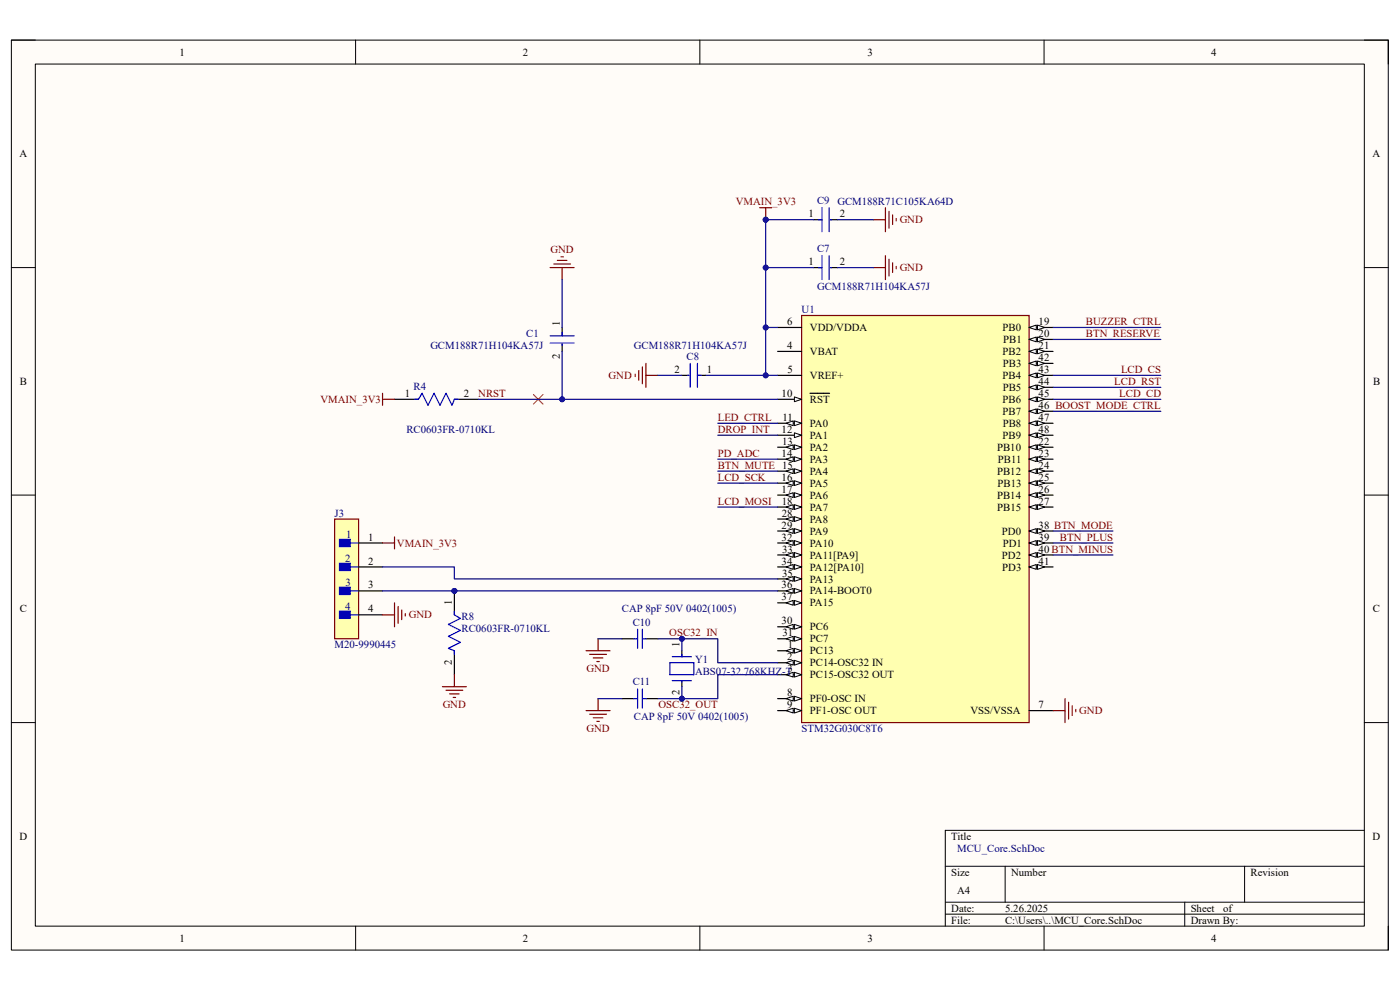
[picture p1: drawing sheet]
<svg xmlns="http://www.w3.org/2000/svg" width="297mm" height="210mm" viewBox="0 0 297 210" stroke-linecap="round" stroke-linejoin="round" font-family="sans-serif">
<path d="M2.4 8.5h292.1v193h-292.1z" fill-rule="evenodd" fill="#fffcf8"/>
<path d="M2.4 8.5h292.1v193h-292.1z" fill="none" stroke="#000" stroke-width=".21"/>
<path d="M7.5 13.6h281.9v182.9h-281.9z" fill-rule="evenodd" fill="#fffcf8"/>
<g fill="none" stroke="#000" stroke-width=".21">
<path d="M2.4 8.5h5.1M7.5 13.6h281.9v182.9h-281.9zM75.4 8.5v5.1M148.5 8.5v5.1M221.5 8.5v5.1M289.4 8.5h5.1v5.1M2.4 56.8h5.1M289.4 56.8h5.1M2.4 105h5.1M289.4 105h5.1M2.4 153.3h5.1M289.4 153.3h5.1"/>
<path d="M289.4 176.1h-88.9v20.4M75.4 196.5v5M148.5 196.5v5M200.5 183.8h88.9M200.5 191.4h88.9M200.5 193.9h88.9M213.2 183.8v7.6M221.5 196.5v5M251.3 191.4v5.1M264 183.8v7.6M294.5 196.5v5"/>
</g>
<path d="M170.1 66.9h48.2v86.4h-48.2z" fill-rule="evenodd" fill="#ffffb0"/>
<path d="M170.1 66.9h48.2v86.4h-48.2z" fill="none" stroke="#800000" stroke-width=".25"/>
<path d="M165 69.5h5.1M165 133h5.1" fill="none" stroke="#000" stroke-width=".25"/>
<path d="M168.5 132.5l1.6 .5-1.6 .5z" fill="#f8fcff"/>
<path d="M168.5 132.5l1.6 .5-1.6 .5z" fill="none" stroke="#000" stroke-width=".21"/>
<path d="M166.8 133l1.5-.5v1z" fill="#f8fcff"/>
<path d="M166.8 133l1.5-.5v1z" fill="none" stroke="#000" stroke-width=".21"/>
<path d="M165 135.5h5.1" fill="none" stroke="#000" stroke-width=".25"/>
<path d="M168.5 135l1.6 .5-1.6 .5z" fill="#f8fcff"/>
<path d="M168.5 135l1.6 .5-1.6 .5z" fill="none" stroke="#000" stroke-width=".21"/>
<path d="M166.8 135.5l1.5-.5v1z" fill="#f8fcff"/>
<path d="M166.8 135.5l1.5-.5v1z" fill="none" stroke="#000" stroke-width=".21"/>
<path d="M165 138h5.1" fill="none" stroke="#000" stroke-width=".25"/>
<path d="M168.5 137.5l1.6 .5-1.6 .6z" fill="#f8fcff"/>
<path d="M168.5 137.5l1.6 .5-1.6 .6z" fill="none" stroke="#000" stroke-width=".21"/>
<path d="M166.8 138l1.5-.5v1.1z" fill="#f8fcff"/>
<path d="M166.8 138l1.5-.5v1.1z" fill="none" stroke="#000" stroke-width=".21"/>
<path d="M165 140.6h5.1" fill="none" stroke="#000" stroke-width=".25"/>
<path d="M168.5 140.1l1.6 .5-1.6 .5z" fill="#f8fcff"/>
<path d="M168.5 140.1l1.6 .5-1.6 .5z" fill="none" stroke="#000" stroke-width=".21"/>
<path d="M166.8 140.6l1.5-.5v1z" fill="#f8fcff"/>
<path d="M166.8 140.6l1.5-.5v1z" fill="none" stroke="#000" stroke-width=".21"/>
<path d="M165 143.1h5.1" fill="none" stroke="#000" stroke-width=".25"/>
<path d="M168.5 142.6l1.6 .5-1.6 .5z" fill="#f8fcff"/>
<path d="M168.5 142.6l1.6 .5-1.6 .5z" fill="none" stroke="#000" stroke-width=".21"/>
<path d="M166.8 143.1l1.5-.5v1z" fill="#f8fcff"/>
<path d="M166.8 143.1l1.5-.5v1z" fill="none" stroke="#000" stroke-width=".21"/>
<path d="M165 148.2h5.1" fill="none" stroke="#000" stroke-width=".25"/>
<path d="M168.5 147.7l1.6 .5-1.6 .5z" fill="#f8fcff"/>
<path d="M168.5 147.7l1.6 .5-1.6 .5z" fill="none" stroke="#000" stroke-width=".21"/>
<path d="M166.8 148.2l1.5-.5v1z" fill="#f8fcff"/>
<path d="M166.8 148.2l1.5-.5v1z" fill="none" stroke="#000" stroke-width=".21"/>
<path d="M165 150.7h5.1" fill="none" stroke="#000" stroke-width=".25"/>
<path d="M168.5 150.2l1.6 .5-1.6 .6z" fill="#f8fcff"/>
<path d="M168.5 150.2l1.6 .5-1.6 .6z" fill="none" stroke="#000" stroke-width=".21"/>
<path d="M166.8 150.7l1.5-.5v1.1z" fill="#f8fcff"/>
<path d="M166.8 150.7l1.5-.5v1.1z" fill="none" stroke="#000" stroke-width=".21"/>
<path d="M165 89.8h5.1" fill="none" stroke="#000" stroke-width=".25"/>
<path d="M168.5 89.3l1.6 .5-1.6 .5z" fill="#f8fcff"/>
<path d="M168.5 89.3l1.6 .5-1.6 .5z" fill="none" stroke="#000" stroke-width=".21"/>
<path d="M166.8 89.8l1.5-.5v1z" fill="#f8fcff"/>
<path d="M166.8 89.8l1.5-.5v1z" fill="none" stroke="#000" stroke-width=".21"/>
<path d="M165 92.3h5.1" fill="none" stroke="#000" stroke-width=".25"/>
<path d="M168.5 91.8l1.6 .5-1.6 .5z" fill="#f8fcff"/>
<path d="M168.5 91.8l1.6 .5-1.6 .5z" fill="none" stroke="#000" stroke-width=".21"/>
<path d="M165 94.9h5.1" fill="none" stroke="#000" stroke-width=".25"/>
<path d="M168.5 94.4l1.6 .5-1.6 .5z" fill="#f8fcff"/>
<path d="M168.5 94.4l1.6 .5-1.6 .5z" fill="none" stroke="#000" stroke-width=".21"/>
<path d="M166.8 94.9l1.5-.5v1z" fill="#f8fcff"/>
<path d="M166.8 94.9l1.5-.5v1z" fill="none" stroke="#000" stroke-width=".21"/>
<path d="M165 97.4h5.1" fill="none" stroke="#000" stroke-width=".25"/>
<path d="M168.5 96.9l1.6 .5-1.6 .5z" fill="#f8fcff"/>
<path d="M168.5 96.9l1.6 .5-1.6 .5z" fill="none" stroke="#000" stroke-width=".21"/>
<path d="M166.8 97.4l1.5-.5v1z" fill="#f8fcff"/>
<path d="M166.8 97.4l1.5-.5v1z" fill="none" stroke="#000" stroke-width=".21"/>
<path d="M165 99.9h5.1" fill="none" stroke="#000" stroke-width=".25"/>
<path d="M168.5 99.4l1.6 .5-1.6 .6z" fill="#f8fcff"/>
<path d="M168.5 99.4l1.6 .5-1.6 .6z" fill="none" stroke="#000" stroke-width=".21"/>
<path d="M166.8 99.9l1.5-.5v1.1z" fill="#f8fcff"/>
<path d="M166.8 99.9l1.5-.5v1.1z" fill="none" stroke="#000" stroke-width=".21"/>
<path d="M165 102.5h5.1" fill="none" stroke="#000" stroke-width=".25"/>
<path d="M168.5 102l1.6 .5-1.6 .5z" fill="#f8fcff"/>
<path d="M168.5 102l1.6 .5-1.6 .5z" fill="none" stroke="#000" stroke-width=".21"/>
<path d="M166.8 102.5l1.5-.5v1z" fill="#f8fcff"/>
<path d="M166.8 102.5l1.5-.5v1z" fill="none" stroke="#000" stroke-width=".21"/>
<path d="M165 105h5.1" fill="none" stroke="#000" stroke-width=".25"/>
<path d="M168.5 104.5l1.6 .5-1.6 .5z" fill="#f8fcff"/>
<path d="M168.5 104.5l1.6 .5-1.6 .5z" fill="none" stroke="#000" stroke-width=".21"/>
<path d="M166.8 105l1.5-.5v1z" fill="#f8fcff"/>
<path d="M166.8 105l1.5-.5v1z" fill="none" stroke="#000" stroke-width=".21"/>
<path d="M165 107.6h5.1" fill="none" stroke="#000" stroke-width=".25"/>
<path d="M168.5 107.1l1.6 .5-1.6 .5z" fill="#f8fcff"/>
<path d="M168.5 107.1l1.6 .5-1.6 .5z" fill="none" stroke="#000" stroke-width=".21"/>
<path d="M166.8 107.6l1.5-.5v1z" fill="#f8fcff"/>
<path d="M166.8 107.6l1.5-.5v1z" fill="none" stroke="#000" stroke-width=".21"/>
<path d="M165 110.1h5.1" fill="none" stroke="#000" stroke-width=".25"/>
<path d="M168.5 109.6l1.6 .5-1.6 .5z" fill="#f8fcff"/>
<path d="M168.5 109.6l1.6 .5-1.6 .5z" fill="none" stroke="#000" stroke-width=".21"/>
<path d="M166.8 110.1l1.5-.5v1z" fill="#f8fcff"/>
<path d="M166.8 110.1l1.5-.5v1z" fill="none" stroke="#000" stroke-width=".21"/>
<path d="M165 112.6h5.1" fill="none" stroke="#000" stroke-width=".25"/>
<path d="M168.5 112.1l1.6 .5-1.6 .6z" fill="#f8fcff"/>
<path d="M168.5 112.1l1.6 .5-1.6 .6z" fill="none" stroke="#000" stroke-width=".21"/>
<path d="M166.8 112.6l1.5-.5v1.1z" fill="#f8fcff"/>
<path d="M166.8 112.6l1.5-.5v1.1z" fill="none" stroke="#000" stroke-width=".21"/>
<path d="M165 115.2h5.1" fill="none" stroke="#000" stroke-width=".25"/>
<path d="M168.5 114.7l1.6 .5-1.6 .5z" fill="#f8fcff"/>
<path d="M168.5 114.7l1.6 .5-1.6 .5z" fill="none" stroke="#000" stroke-width=".21"/>
<path d="M166.8 115.2l1.5-.5v1z" fill="#f8fcff"/>
<path d="M166.8 115.2l1.5-.5v1z" fill="none" stroke="#000" stroke-width=".21"/>
<path d="M165 117.7h5.1" fill="none" stroke="#000" stroke-width=".25"/>
<path d="M168.5 117.2l1.6 .5-1.6 .5z" fill="#f8fcff"/>
<path d="M168.5 117.2l1.6 .5-1.6 .5z" fill="none" stroke="#000" stroke-width=".21"/>
<path d="M166.8 117.7l1.5-.5v1z" fill="#f8fcff"/>
<path d="M166.8 117.7l1.5-.5v1z" fill="none" stroke="#000" stroke-width=".21"/>
<path d="M165 120.3h5.1" fill="none" stroke="#000" stroke-width=".25"/>
<path d="M168.5 119.8l1.6 .5-1.6 .5z" fill="#f8fcff"/>
<path d="M168.5 119.8l1.6 .5-1.6 .5z" fill="none" stroke="#000" stroke-width=".21"/>
<path d="M166.8 120.3l1.5-.5v1z" fill="#f8fcff"/>
<path d="M166.8 120.3l1.5-.5v1z" fill="none" stroke="#000" stroke-width=".21"/>
<path d="M165 122.8h5.1" fill="none" stroke="#000" stroke-width=".25"/>
<path d="M168.5 122.3l1.6 .5-1.6 .5z" fill="#f8fcff"/>
<path d="M168.5 122.3l1.6 .5-1.6 .5z" fill="none" stroke="#000" stroke-width=".21"/>
<path d="M166.8 122.8l1.5-.5v1z" fill="#f8fcff"/>
<path d="M166.8 122.8l1.5-.5v1z" fill="none" stroke="#000" stroke-width=".21"/>
<path d="M165 125.3h5.1" fill="none" stroke="#000" stroke-width=".25"/>
<path d="M168.5 124.8l1.6 .5-1.6 .6z" fill="#f8fcff"/>
<path d="M168.5 124.8l1.6 .5-1.6 .6z" fill="none" stroke="#000" stroke-width=".21"/>
<path d="M166.8 125.3l1.5-.5v1.1z" fill="#f8fcff"/>
<path d="M166.8 125.3l1.5-.5v1.1z" fill="none" stroke="#000" stroke-width=".21"/>
<path d="M165 127.9h5.1" fill="none" stroke="#000" stroke-width=".25"/>
<path d="M168.5 127.4l1.6 .5-1.6 .5z" fill="#f8fcff"/>
<path d="M168.5 127.4l1.6 .5-1.6 .5z" fill="none" stroke="#000" stroke-width=".21"/>
<path d="M166.8 127.9l1.5-.5v1z" fill="#f8fcff"/>
<path d="M166.8 127.9l1.5-.5v1z" fill="none" stroke="#000" stroke-width=".21"/>
<path d="M218.3 69.5h5.1" fill="none" stroke="#000" stroke-width=".25"/>
<path d="M218.3 69.5l1.5-.5v1z" fill="#f8fcff"/>
<path d="M218.3 69.5l1.5-.5v1z" fill="none" stroke="#000" stroke-width=".21"/>
<path d="M220.1 69l1.5 .5-1.5 .5z" fill="#f8fcff"/>
<path d="M220.1 69l1.5 .5-1.5 .5z" fill="none" stroke="#000" stroke-width=".21"/>
<path d="M218.3 72h5.1" fill="none" stroke="#000" stroke-width=".25"/>
<path d="M218.3 72l1.5-.5v1z" fill="#f8fcff"/>
<path d="M218.3 72l1.5-.5v1z" fill="none" stroke="#000" stroke-width=".21"/>
<path d="M220.1 71.5l1.5 .5-1.5 .5z" fill="#f8fcff"/>
<path d="M220.1 71.5l1.5 .5-1.5 .5z" fill="none" stroke="#000" stroke-width=".21"/>
<path d="M218.3 74.5h5.1" fill="none" stroke="#000" stroke-width=".25"/>
<path d="M218.3 74.5l1.5-.5v1.1z" fill="#f8fcff"/>
<path d="M218.3 74.5l1.5-.5v1.1z" fill="none" stroke="#000" stroke-width=".21"/>
<path d="M220.1 74l1.5 .5-1.5 .6z" fill="#f8fcff"/>
<path d="M220.1 74l1.5 .5-1.5 .6z" fill="none" stroke="#000" stroke-width=".21"/>
<path d="M218.3 77.1h5.1" fill="none" stroke="#000" stroke-width=".25"/>
<path d="M218.3 77.1l1.5-.5v1z" fill="#f8fcff"/>
<path d="M218.3 77.1l1.5-.5v1z" fill="none" stroke="#000" stroke-width=".21"/>
<path d="M220.1 76.6l1.5 .5-1.5 .5z" fill="#f8fcff"/>
<path d="M220.1 76.6l1.5 .5-1.5 .5z" fill="none" stroke="#000" stroke-width=".21"/>
<path d="M218.3 79.6h5.1" fill="none" stroke="#000" stroke-width=".25"/>
<path d="M218.3 79.6l1.5-.5v1z" fill="#f8fcff"/>
<path d="M218.3 79.6l1.5-.5v1z" fill="none" stroke="#000" stroke-width=".21"/>
<path d="M220.1 79.1l1.5 .5-1.5 .5z" fill="#f8fcff"/>
<path d="M220.1 79.1l1.5 .5-1.5 .5z" fill="none" stroke="#000" stroke-width=".21"/>
<path d="M218.3 82.2h5.1" fill="none" stroke="#000" stroke-width=".25"/>
<path d="M218.3 82.2l1.5-.5v1z" fill="#f8fcff"/>
<path d="M218.3 82.2l1.5-.5v1z" fill="none" stroke="#000" stroke-width=".21"/>
<path d="M220.1 81.7l1.5 .5-1.5 .5z" fill="#f8fcff"/>
<path d="M220.1 81.7l1.5 .5-1.5 .5z" fill="none" stroke="#000" stroke-width=".21"/>
<path d="M218.3 84.7h5.1" fill="none" stroke="#000" stroke-width=".25"/>
<path d="M218.3 84.7l1.5-.5v1z" fill="#f8fcff"/>
<path d="M218.3 84.7l1.5-.5v1z" fill="none" stroke="#000" stroke-width=".21"/>
<path d="M220.1 84.2l1.5 .5-1.5 .5z" fill="#f8fcff"/>
<path d="M220.1 84.2l1.5 .5-1.5 .5z" fill="none" stroke="#000" stroke-width=".21"/>
<path d="M218.3 87.2h5.1" fill="none" stroke="#000" stroke-width=".25"/>
<path d="M218.3 87.2l1.5-.5v1.1z" fill="#f8fcff"/>
<path d="M218.3 87.2l1.5-.5v1.1z" fill="none" stroke="#000" stroke-width=".21"/>
<path d="M220.1 86.7l1.5 .5-1.5 .6z" fill="#f8fcff"/>
<path d="M220.1 86.7l1.5 .5-1.5 .6z" fill="none" stroke="#000" stroke-width=".21"/>
<path d="M218.3 89.8h5.1" fill="none" stroke="#000" stroke-width=".25"/>
<path d="M218.3 89.8l1.5-.5v1z" fill="#f8fcff"/>
<path d="M218.3 89.8l1.5-.5v1z" fill="none" stroke="#000" stroke-width=".21"/>
<path d="M220.1 89.3l1.5 .5-1.5 .5z" fill="#f8fcff"/>
<path d="M220.1 89.3l1.5 .5-1.5 .5z" fill="none" stroke="#000" stroke-width=".21"/>
<path d="M218.3 92.3h5.1" fill="none" stroke="#000" stroke-width=".25"/>
<path d="M218.3 92.3l1.5-.5v1z" fill="#f8fcff"/>
<path d="M218.3 92.3l1.5-.5v1z" fill="none" stroke="#000" stroke-width=".21"/>
<path d="M220.1 91.8l1.5 .5-1.5 .5z" fill="#f8fcff"/>
<path d="M220.1 91.8l1.5 .5-1.5 .5z" fill="none" stroke="#000" stroke-width=".21"/>
<path d="M218.3 94.9h5.1" fill="none" stroke="#000" stroke-width=".25"/>
<path d="M218.3 94.9l1.5-.5v1z" fill="#f8fcff"/>
<path d="M218.3 94.9l1.5-.5v1z" fill="none" stroke="#000" stroke-width=".21"/>
<path d="M220.1 94.4l1.5 .5-1.5 .5z" fill="#f8fcff"/>
<path d="M220.1 94.4l1.5 .5-1.5 .5z" fill="none" stroke="#000" stroke-width=".21"/>
<path d="M218.3 97.4h5.1" fill="none" stroke="#000" stroke-width=".25"/>
<path d="M218.3 97.4l1.5-.5v1z" fill="#f8fcff"/>
<path d="M218.3 97.4l1.5-.5v1z" fill="none" stroke="#000" stroke-width=".21"/>
<path d="M220.1 96.9l1.5 .5-1.5 .5z" fill="#f8fcff"/>
<path d="M220.1 96.9l1.5 .5-1.5 .5z" fill="none" stroke="#000" stroke-width=".21"/>
<path d="M218.3 99.9h5.1" fill="none" stroke="#000" stroke-width=".25"/>
<path d="M218.3 99.9l1.5-.5v1.1z" fill="#f8fcff"/>
<path d="M218.3 99.9l1.5-.5v1.1z" fill="none" stroke="#000" stroke-width=".21"/>
<path d="M220.1 99.4l1.5 .5-1.5 .6z" fill="#f8fcff"/>
<path d="M220.1 99.4l1.5 .5-1.5 .6z" fill="none" stroke="#000" stroke-width=".21"/>
<path d="M218.3 102.5h5.1" fill="none" stroke="#000" stroke-width=".25"/>
<path d="M218.3 102.5l1.5-.5v1z" fill="#f8fcff"/>
<path d="M218.3 102.5l1.5-.5v1z" fill="none" stroke="#000" stroke-width=".21"/>
<path d="M220.1 102l1.5 .5-1.5 .5z" fill="#f8fcff"/>
<path d="M220.1 102l1.5 .5-1.5 .5z" fill="none" stroke="#000" stroke-width=".21"/>
<path d="M218.3 105h5.1" fill="none" stroke="#000" stroke-width=".25"/>
<path d="M218.3 105l1.5-.5v1z" fill="#f8fcff"/>
<path d="M218.3 105l1.5-.5v1z" fill="none" stroke="#000" stroke-width=".21"/>
<path d="M220.1 104.5l1.5 .5-1.5 .5z" fill="#f8fcff"/>
<path d="M220.1 104.5l1.5 .5-1.5 .5z" fill="none" stroke="#000" stroke-width=".21"/>
<path d="M218.3 107.6h5.1" fill="none" stroke="#000" stroke-width=".25"/>
<path d="M218.3 107.6l1.5-.5v1z" fill="#f8fcff"/>
<path d="M218.3 107.6l1.5-.5v1z" fill="none" stroke="#000" stroke-width=".21"/>
<path d="M220.1 107.1l1.5 .5-1.5 .5z" fill="#f8fcff"/>
<path d="M220.1 107.1l1.5 .5-1.5 .5z" fill="none" stroke="#000" stroke-width=".21"/>
<path d="M165 84.7h5.1" fill="none" stroke="#000" stroke-width=".25"/>
<path d="M168.5 84.2l1.6 .5-1.6 .5z" fill="#f8fcff"/>
<path d="M168.5 84.2l1.6 .5-1.6 .5z" fill="none" stroke="#000" stroke-width=".21"/>
<path d="M165 74.5h5.1M165 79.6h5.1M171.8 83.4h4.2M218.3 112.6h5.1" fill="none" stroke="#000" stroke-width=".25"/>
<path d="M218.3 112.6l1.5-.5v1.1z" fill="#f8fcff"/>
<path d="M218.3 112.6l1.5-.5v1.1z" fill="none" stroke="#000" stroke-width=".21"/>
<path d="M220.1 112.1l1.5 .5-1.5 .6z" fill="#f8fcff"/>
<path d="M220.1 112.1l1.5 .5-1.5 .6z" fill="none" stroke="#000" stroke-width=".21"/>
<path d="M218.3 115.2h5.1" fill="none" stroke="#000" stroke-width=".25"/>
<path d="M218.3 115.2l1.5-.5v1z" fill="#f8fcff"/>
<path d="M218.3 115.2l1.5-.5v1z" fill="none" stroke="#000" stroke-width=".21"/>
<path d="M220.1 114.7l1.5 .5-1.5 .5z" fill="#f8fcff"/>
<path d="M220.1 114.7l1.5 .5-1.5 .5z" fill="none" stroke="#000" stroke-width=".21"/>
<path d="M218.3 117.7h5.1" fill="none" stroke="#000" stroke-width=".25"/>
<path d="M218.3 117.7l1.5-.5v1z" fill="#f8fcff"/>
<path d="M218.3 117.7l1.5-.5v1z" fill="none" stroke="#000" stroke-width=".21"/>
<path d="M220.1 117.2l1.5 .5-1.5 .5z" fill="#f8fcff"/>
<path d="M220.1 117.2l1.5 .5-1.5 .5z" fill="none" stroke="#000" stroke-width=".21"/>
<path d="M218.3 120.3h5.1" fill="none" stroke="#000" stroke-width=".25"/>
<path d="M218.3 120.3l1.5-.5v1z" fill="#f8fcff"/>
<path d="M218.3 120.3l1.5-.5v1z" fill="none" stroke="#000" stroke-width=".21"/>
<path d="M220.1 119.8l1.5 .5-1.5 .5z" fill="#f8fcff"/>
<path d="M220.1 119.8l1.5 .5-1.5 .5z" fill="none" stroke="#000" stroke-width=".21"/>
<path d="M119.3 69.5v1.7M119.3 73v1.5M83.7 84.7h5.1M96.4 84.7h5.1M218.3 150.7h5.1" fill="none" stroke="#000" stroke-width=".25"/>
<path d="M116.7 71.2h5.1M116.7 72.8h5.1M119.3 70.5v.7M119.3 73v.3M88 84.7h.8l.7-1.3 1.3 2.6 1.3-2.6 1.3 2.6 1.2-2.6 1.3 2.6 .5-1.3h.8" fill="none" stroke="#00f" stroke-width=".25"/>
<path d="M116.7 56.8h5.1M117.5 56h3.5M118.2 55.2h2.1M119 54.5h.5M119.3 56.8v2.5M161.2 44.1h2.5M162.4 44.1v2.5" fill="none" stroke="#800000" stroke-width=".25"/>
<path d="M113.2 83.7l2 2M115.2 83.7l-2 2" fill="none" stroke="#f00" stroke-width=".21"/>
<circle cx="162.4" cy="46.6" r=".51" fill="#000080"/>
<circle cx="162.4" cy="46.6" r=".51" fill="none" stroke="#000080" stroke-width=".21"/>
<g fill="none" stroke="#800000" stroke-width=".25">
<path d="M185.3 56.8h2.5M185.3 46.6h2.5M187.8 44.1v5M187.8 54.2v5.1M188.6 44.8v3.6M188.6 55v3.5M189.4 45.6v2M189.4 55.8v2M190.1 46.4v.5M190.1 56.5v.5M134.8 79.4v.5M135.5 78.6v2"/>
<path d="M136.3 77.9v3.5M137 77.1v5.1M137 79.6h2.6M81.2 83.4v2.6M81.2 84.7h2.5M223.4 150.7h2.5M225.9 148.2v5.1M226.7 149v3.5M227.5 149.7v2.1M228.2 150.5v.5"/>
</g>
<path d="M172.6 56.8h1.8M172.6 46.6h1.8M176.2 56.8h1.5M176.2 46.6h1.5M144.7 79.6h1.5M148 79.6h1.7" fill="none" stroke="#000" stroke-width=".25"/>
<path d="M173.6 56.8h.8M173.6 46.6h.8M174.4 44.1v5M174.4 54.2v5.1M175.9 44.1v5M175.9 54.2v5.1M176.2 56.8h.2M176.2 46.6h.2M145.9 79.6h.3M146.4 77.1v5.1M148 77.1v5.1M148 79.6h.7" fill="none" stroke="#00f" stroke-width=".25"/>
<path d="M71 110.1h5.1v25.4h-5.1z" fill-rule="evenodd" fill="#ffffb0"/>
<path d="M71 110.1h5.1v25.4h-5.1z" fill="none" stroke="#800000" stroke-width=".25"/>
<path d="M72 114.4h2.3v1.6h-2.3z" fill-rule="evenodd" fill="#00f"/>
<path d="M72 114.4h2.3v1.6h-2.3zM74.3 115.2h1.8" fill="none" stroke="#00f" stroke-width=".25"/>
<path d="M72 119.5h2.3v1.5h-2.3z" fill-rule="evenodd" fill="#00f"/>
<path d="M72 119.5h2.3v1.5h-2.3zM74.3 120.3h1.8" fill="none" stroke="#00f" stroke-width=".25"/>
<path d="M72 124.6h2.3v1.5h-2.3z" fill-rule="evenodd" fill="#00f"/>
<path d="M72 124.6h2.3v1.5h-2.3zM74.3 125.3h1.8" fill="none" stroke="#00f" stroke-width=".25"/>
<path d="M72 129.7h2.3v1.5h-2.3z" fill-rule="evenodd" fill="#00f"/>
<path d="M72 129.7h2.3v1.5h-2.3zM74.3 130.4h1.8" fill="none" stroke="#00f" stroke-width=".25"/>
<path d="M76.1 115.2h5.1M76.1 120.3h5.1M76.1 125.3h5.1M76.1 130.4h5.1" fill="none" stroke="#000" stroke-width=".25"/>
<path d="M81.2 130.4h2.5M83.7 127.9v5.1M84.5 128.7v3.5M85.2 129.4v2M86 130.2v.5" fill="none" stroke="#800000" stroke-width=".25"/>
<circle cx="96.4" cy="125.3" r=".51" fill="#000080"/>
<circle cx="96.4" cy="125.3" r=".51" fill="none" stroke="#000080" stroke-width=".21"/>
<path d="M96.4 125.3v5.1" fill="none" stroke="#000" stroke-width=".25"/>
<circle cx="96.4" cy="125.3" r=".51" fill="#000080"/>
<circle cx="96.4" cy="125.3" r=".51" fill="none" stroke="#000080" stroke-width=".21"/>
<path d="M96.4 138v5.1M132 135.5h2.5M137 135.5h2.6M144.7 138v1.3M132 148.2h2.5M137 148.2h2.6M144.7 144.4v1.3" fill="none" stroke="#000" stroke-width=".25"/>
<g fill="none" stroke="#00f" stroke-width=".25">
<path d="M96.4 129.7v.7l1.3 .8-2.6 1.3 2.6 1.2-2.6 1.3 2.6 1.3-2.6 1.2 1.3 .5v.8M134.5 135.5h.8M135.3 133.5v4M136.3 133.5v4M136.3 135.5h.7M142.6 139.3h4.1M144.7 138.8v.5M134.5 148.2h.8M135.3 146.2v4M136.3 146.2v4M136.3 148.2h.7M142.1 140.6h5.1v2.5h-5.1z"/>
<path d="M142.6 144.4h4.1M144.7 144.4v.3"/>
</g>
<g fill="none" stroke="#800000" stroke-width=".25">
<path d="M81.2 115.2h2.5M83.7 113.9v2.6M124.3 138h5.1M125.1 138.8h3.6M125.9 139.6h2M126.9 135.5v2.5M93.9 145.7h5M94.6 146.4h3.6M95.4 147.2h2M96.1 148h.6M96.4 143.1v2.6M124.3 150.7h5.1"/>
<path d="M125.1 151.5h3.6M125.9 152.3h2M126.6 140.3h.5M126.6 153h.5M126.9 148.2v2.5"/>
</g>
<path d="M162.4 46.6v22.9h2.6" fill="none" stroke="#000080" stroke-width=".25"/>
<circle cx="162.4" cy="69.5" r=".51" fill="#000080"/>
<circle cx="162.4" cy="69.5" r=".51" fill="none" stroke="#000080" stroke-width=".21"/>
<circle cx="162.4" cy="56.8" r=".51" fill="#000080"/>
<circle cx="162.4" cy="56.8" r=".51" fill="none" stroke="#000080" stroke-width=".21"/>
<circle cx="162.4" cy="46.6" r=".51" fill="#000080"/>
<circle cx="162.4" cy="46.6" r=".51" fill="none" stroke="#000080" stroke-width=".21"/>
<path d="M119.3 59.3v10.2M162.4 56.8h10.2M152.3 92.3h12.7M152.3 89.8h12.7" fill="none" stroke="#000080" stroke-width=".25"/>
<circle cx="162.4" cy="56.8" r=".51" fill="#000080"/>
<circle cx="162.4" cy="56.8" r=".51" fill="none" stroke="#000080" stroke-width=".21"/>
<path d="M177.7 56.8h7.6M101.5 84.7h63.5" fill="none" stroke="#000080" stroke-width=".25"/>
<circle cx="119.3" cy="84.7" r=".51" fill="#000080"/>
<circle cx="119.3" cy="84.7" r=".51" fill="none" stroke="#000080" stroke-width=".21"/>
<path d="M119.3 74.5v10.2" fill="none" stroke="#000080" stroke-width=".25"/>
<circle cx="119.3" cy="84.7" r=".51" fill="#000080"/>
<circle cx="119.3" cy="84.7" r=".51" fill="none" stroke="#000080" stroke-width=".21"/>
<path d="M139.6 79.6h5.1M149.7 79.6h15.3" fill="none" stroke="#000080" stroke-width=".25"/>
<circle cx="162.4" cy="79.6" r=".51" fill="#000080"/>
<circle cx="162.4" cy="79.6" r=".51" fill="none" stroke="#000080" stroke-width=".21"/>
<path d="M162.4 46.6h10.2" fill="none" stroke="#000080" stroke-width=".25"/>
<circle cx="162.4" cy="46.6" r=".51" fill="#000080"/>
<circle cx="162.4" cy="46.6" r=".51" fill="none" stroke="#000080" stroke-width=".21"/>
<path d="M177.7 46.6h7.6M144.7 135.5v2.5" fill="none" stroke="#000080" stroke-width=".25"/>
<circle cx="144.7" cy="135.5" r=".51" fill="#000080"/>
<circle cx="144.7" cy="135.5" r=".51" fill="none" stroke="#000080" stroke-width=".21"/>
<path d="M139.6 135.5h12.7v5.1h12.7" fill="none" stroke="#000080" stroke-width=".25"/>
<circle cx="144.7" cy="135.5" r=".51" fill="#000080"/>
<circle cx="144.7" cy="135.5" r=".51" fill="none" stroke="#000080" stroke-width=".21"/>
<path d="M165 143.1h-12.7v5.1h-12.7" fill="none" stroke="#000080" stroke-width=".25"/>
<circle cx="144.7" cy="148.2" r=".51" fill="#000080"/>
<circle cx="144.7" cy="148.2" r=".51" fill="none" stroke="#000080" stroke-width=".21"/>
<path d="M81.2 125.3h83.8M126.9 135.5h5.1M126.9 148.2h5.1" fill="none" stroke="#000080" stroke-width=".25"/>
<circle cx="96.4" cy="125.3" r=".51" fill="#000080"/>
<circle cx="96.4" cy="125.3" r=".51" fill="none" stroke="#000080" stroke-width=".21"/>
<path d="M81.2 120.3h15.2v2.5h68.6M144.7 145.7v2.5" fill="none" stroke="#000080" stroke-width=".25"/>
<circle cx="144.7" cy="148.2" r=".51" fill="#000080"/>
<circle cx="144.7" cy="148.2" r=".51" fill="none" stroke="#000080" stroke-width=".21"/>
<path d="M162.4 69.5v10.1" fill="none" stroke="#000080" stroke-width=".25"/>
<circle cx="162.4" cy="79.6" r=".51" fill="#000080"/>
<circle cx="162.4" cy="79.6" r=".51" fill="none" stroke="#000080" stroke-width=".21"/>
<circle cx="162.4" cy="69.5" r=".51" fill="#000080"/>
<circle cx="162.4" cy="69.5" r=".51" fill="none" stroke="#000080" stroke-width=".21"/>
<g fill="none" stroke="#000080" stroke-width=".25">
<path d="M223.4 69.5h22.9M223.4 72h22.9M223.4 79.6h22.9M152.3 99.9h12.7M152.3 97.4h12.7M223.4 82.2h22.9M223.4 84.7h22.9M223.4 87.2h22.9M152.3 102.5h12.7M152.3 107.6h12.7M223.4 112.6h12.7M223.4 115.2h12.7"/>
<path d="M223.4 117.7h12.7"/>
</g>
<g font-size="2.3">
<text x="38.1" y="11.8">1</text>
<text x="110.9" y="11.8">2</text>
<text x="184" y="11.8">3</text>
<text x="256.9" y="11.8">4</text>
<text x="4.1" y="33.4">A</text>
<text x="291.2" y="33.4">A</text>
<text x="171.5" y="46.1">1</text>
<text x="178.2" y="46.1">2</text>
<text x="171.5" y="56.3">1</text>
<text x="178.2" y="56.3">2</text>
<text x="118.7" y="69.2" transform="rotate(-90 118.7 69.2)">1</text>
<text x="167" y="69">6</text>
<text x="171.8" y="70.2">VDD/VDDA</text>
<text x="212.7" y="70.2">PB0</text>
<text x="220.3" y="69">19</text>
<text x="220.3" y="71.5">20</text>
<text x="118.7" y="76.1" transform="rotate(-90 118.7 76.1)">2</text>
<text x="167" y="74">4</text>
<text x="171.8" y="75.3">VBAT</text>
<text x="212.7" y="75.3">PB2</text>
<text x="212.8" y="77.9">PB3</text>
<text x="212.9" y="72.8">PB1</text>
<text x="220.3" y="74">21</text>
<text x="220.3" y="76.6">42</text>
<text x="4.2" y="81.7">B</text>
<text x="143.1" y="79.1">2</text>
<text x="150" y="79.1">1</text>
<text x="167" y="79.1">5</text>
<text x="171.8" y="80.4">VREF+</text>
<text x="212.7" y="80.4">PB4</text>
<text x="212.7" y="82.9">PB5</text>
<text x="220.3" y="79.1">43</text>
<text x="220.3" y="81.7">44</text>
<text x="291.3" y="81.7">B</text>
<text x="85.9" y="84.2">1</text>
<text x="98.4" y="84.2">2</text>
<text x="165.8" y="84.2">10</text>
<text x="166" y="89.3">11</text>
<text x="171.8" y="85.5">RST</text>
<text x="212.7" y="85.5">PB6</text>
<text x="212.7" y="88">PB7</text>
<text x="220.3" y="84.2">45</text>
<text x="220.3" y="86.7">46 BOOST_MODE_CTRL</text>
<text x="220.3" y="89.3">47</text>
<text x="165.8" y="91.8">12</text>
<text x="165.9" y="94.4">13</text>
<text x="171.8" y="90.6">PA0</text>
<text x="171.8" y="93.1">PA1</text>
<text x="171.8" y="95.6">PA2</text>
<text x="211.5" y="95.6">PB10</text>
<text x="212.7" y="93.1">PB9</text>
<text x="212.7" y="90.6">PB8</text>
<text x="220.3" y="91.8">48</text>
<text x="220.3" y="94.4">22</text>
<text x="165.8" y="96.9">14</text>
<text x="165.8" y="102">16</text>
<text x="171.8" y="98.2">PA3</text>
<text x="171.8" y="100.7">PA4</text>
<text x="211.5" y="100.7">PB12</text>
<text x="211.7" y="98.2">PB11</text>
<text x="220.3" y="96.9">23</text>
<text x="220.3" y="99.4">24</text>
<text x="220.3" y="102">25</text>
<text x="165.8" y="104.5">17</text>
<text x="165.9" y="107.1">18</text>
<text x="171.8" y="103.3">PA5</text>
<text x="171.8" y="105.8">PA6</text>
<text x="211.5" y="105.8">PB14</text>
<text x="211.6" y="103.3">PB13</text>
<text x="220.3" y="104.5">26</text>
<text x="220.3" y="107.1">27</text>
<text x="165.8" y="112.1">29</text>
<text x="165.9" y="109.6">28</text>
<text x="171.8" y="108.3">PA7</text>
<text x="171.8" y="110.9">PA8</text>
<text x="171.8" y="113.4">PA9</text>
<text x="211.6" y="108.3">PB15</text>
<text x="212.6" y="113.4">PD0</text>
<text x="220.3" y="112.1">38 BTN_MODE</text>
<text x="78.1" y="114.7">1</text>
<text x="78.1" y="119.8">2</text>
<text x="165.8" y="114.7">32</text>
<text x="165.8" y="119.8">34</text>
<text x="165.9" y="117.2">33</text>
<text x="171.8" y="116">PA10</text>
<text x="171.8" y="118.5">PA11[PA9]</text>
<text x="212.6" y="118.5">PD2</text>
<text x="212.7" y="116">PD1</text>
<text x="220.3" y="114.7">39</text>
<text x="220.3" y="117.2">40 BTN_MINUS</text>
<text x="220.3" y="119.8">41</text>
<text x="78.1" y="124.8">3</text>
<text x="165.8" y="124.8">36</text>
<text x="165.9" y="122.3">35</text>
<text x="171.8" y="121">PA12[PA10]</text>
<text x="171.8" y="123.6">PA13</text>
<text x="212.6" y="121">PD3</text>
<text x="4.2" y="129.9">C</text>
<text x="78.1" y="129.9">4</text>
<text x="95.9" y="128.4" transform="rotate(-90 95.9 128.4)">1</text>
<text x="165.8" y="127.4">37</text>
<text x="171.8" y="126.1">PA14-BOOT0</text>
<text x="171.8" y="128.7">PA15</text>
<text x="291.3" y="129.9">C</text>
<text x="144.1" y="137.3" transform="rotate(-90 144.1 137.3)">1</text>
<text x="165.8" y="132.5">30</text>
<text x="166" y="135">31</text>
<text x="167.2" y="137.5">1</text>
<text x="171.8" y="133.7">PC6</text>
<text x="171.8" y="136.3">PC7</text>
<text x="95.9" y="141.1" transform="rotate(-90 95.9 141.1)">2</text>
<text x="167" y="140.1">2</text>
<text x="171.8" y="138.8">PC13</text>
<text x="171.8" y="141.4">PC14-OSC32 IN</text>
<text x="171.8" y="143.9">PC15-OSC32 OUT</text>
<text x="144.1" y="147.5" transform="rotate(-90 144.1 147.5)">2</text>
<text x="167" y="147.7">8</text>
<text x="171.8" y="149">PF0-OSC IN</text>
<text x="167" y="150.2">9</text>
<text x="171.8" y="151.5">PF1-OSC OUT</text>
<text x="205.9" y="151.5">VSS/VSSA</text>
<text x="220.3" y="150.2">7</text>
<text x="4.1" y="178.2">D</text>
<text x="201.8" y="178.2">Title</text>
<text x="291.2" y="178.2">D</text>
<text x="201.8" y="185.8">Size</text>
<text x="214.5" y="185.8">Number</text>
<text x="265.3" y="185.8">Revision</text>
<text x="203.1" y="189.6">A4</text>
<text x="201.8" y="193.4">Date:</text>
<text x="201.8" y="196">File:</text>
<text x="213.2" y="196">C:\Users\..\MCU_Core.SchDoc</text>
<text x="213.2" y="193.4">5.26.2025</text>
<text x="252.6" y="196">Drawn By:</text>
<text x="252.6" y="193.4">Sheet</text>
<text x="259.5" y="193.4">of</text>
<text x="38.1" y="199.8">1</text>
<text x="110.9" y="199.8">2</text>
<text x="184" y="199.8">3</text>
<text x="256.9" y="199.8">4</text>
</g>
<g font-size="2.3" fill="#800000">
<text x="156.1" y="43.6">VMAIN_3V3</text>
<text x="190.9" y="47.4">GND</text>
<text x="116.8" y="53.7">GND</text>
<text x="190.9" y="57.5">GND</text>
<text x="230.4" y="71.5">BTN_RESERVE</text>
<text x="230.4" y="69">BUZZER_CTRL</text>
<text x="129.1" y="80.4">GND</text>
<text x="236.4" y="81.7">LCD_RST</text>
<text x="237.8" y="79.1">LCD_CS</text>
<text x="68" y="85.5">VMAIN_3V3</text>
<text x="101.5" y="84.2">NRST</text>
<text x="152.3" y="89.3">LED_CTRL</text>
<text x="237.4" y="84.2">LCD_CD</text>
<text x="152.3" y="91.8">DROP_INT</text>
<text x="152.3" y="99.4">BTN_MUTE 15</text>
<text x="152.3" y="102">LCD_SCK</text>
<text x="152.3" y="96.9">PD_ADC</text>
<text x="152.3" y="107.1">LCD_MOSI</text>
<text x="84.2" y="116">VMAIN_3V3</text>
<text x="224.9" y="114.7">BTN_PLUS</text>
<text x="86.7" y="131.2">GND</text>
<text x="142" y="135">OSC32_IN</text>
<text x="124.4" y="142.6">GND</text>
<text x="93.9" y="150.2">GND</text>
<text x="124.4" y="155.3">GND</text>
<text x="139.7" y="150.2">OSC32_OUT</text>
<text x="229" y="151.5">GND</text>
</g>
<g font-size="2.3" fill="#000080">
<text x="173.4" y="43.3">C9</text>
<text x="177.7" y="43.6">GCM188R71C105KA64D</text>
<text x="173.4" y="53.5">C7</text>
<text x="173.4" y="61.6">GCM188R71H104KA57J</text>
<text x="111.6" y="71.5">C1</text>
<text x="170.1" y="66.4">U1</text>
<text x="91.3" y="74">GCM188R71H104KA57J</text>
<text x="134.5" y="74">GCM188R71H104KA57J</text>
<text x="145.7" y="76.3">C8</text>
<text x="87.8" y="82.7">R4</text>
<text x="86.2" y="91.8">RC0603FR-0710KL</text>
<text x="71" y="109.6">J3</text>
<text x="73.2" y="119.3">2</text>
<text x="73.4" y="114.2">1</text>
<text x="73.3" y="124.3">3</text>
<text x="73.2" y="129.4">4</text>
<text x="97.9" y="131.4">R8</text>
<text x="132" y="129.9">CAP 8pF 50V 0402(1005)</text>
<text x="71" y="137.5">M20-9990445</text>
<text x="97.9" y="134">RC0603FR-0710KL</text>
<text x="134.2" y="132.7">C10</text>
<text x="147.4" y="140.6">Y1</text>
<text x="147.4" y="143.1">ABS07-32.768KHZ-T3</text>
<text x="134.2" y="145.4">C11</text>
<text x="134.5" y="152.8">CAP 8pF 50V 0402(1005)</text>
<text x="170.1" y="155.3">STM32G030C8T6</text>
<text x="203.1" y="180.7">MCU_Core.SchDoc</text>
</g>
</svg>
